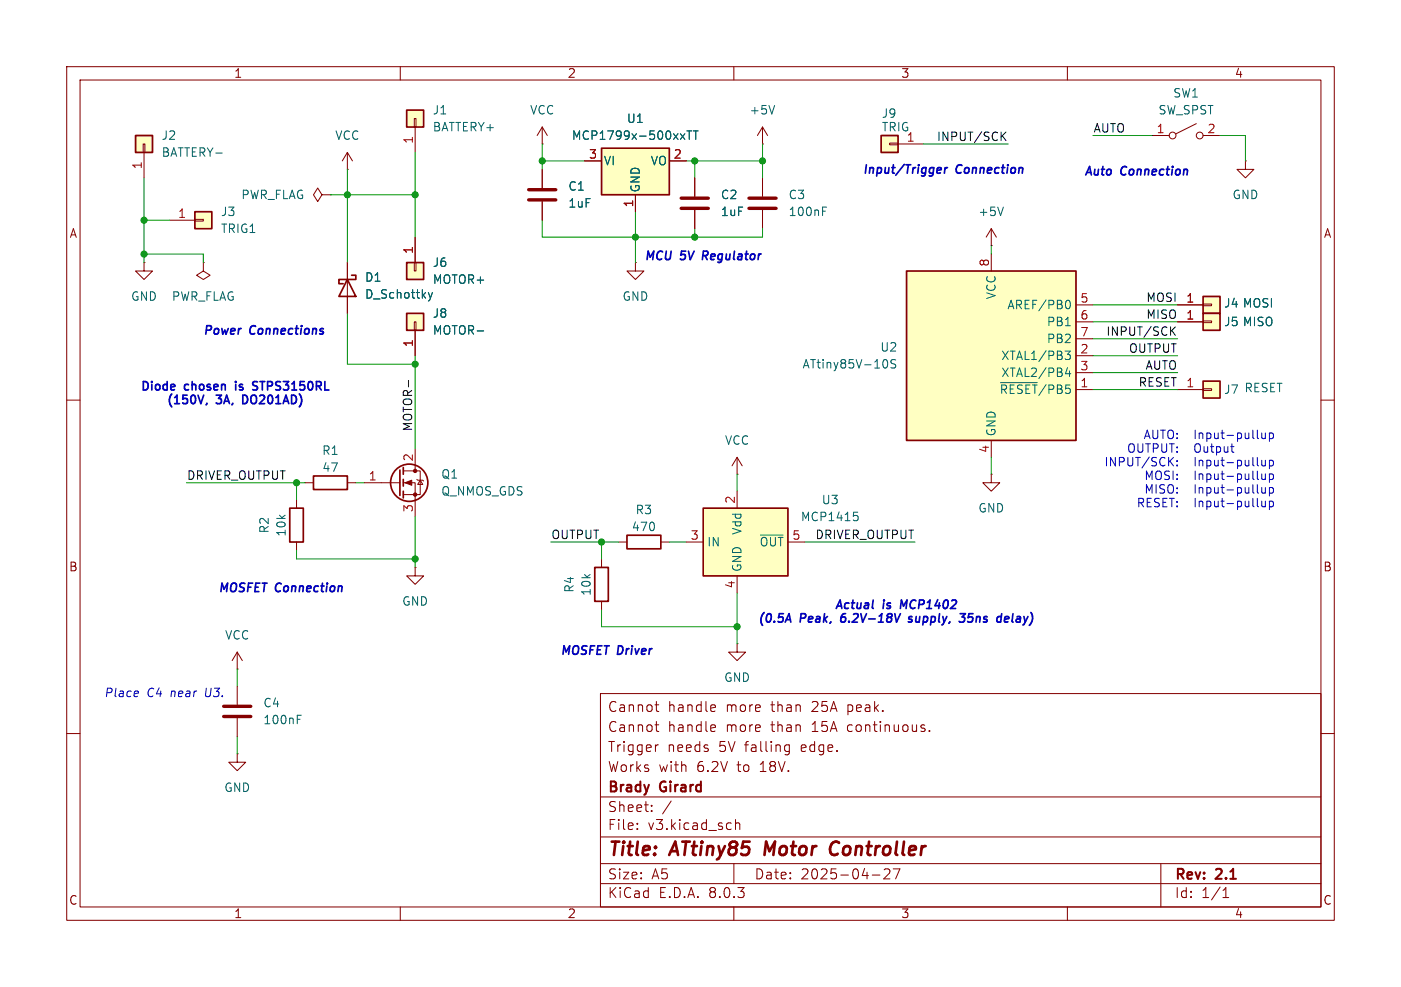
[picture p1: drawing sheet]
<svg xmlns="http://www.w3.org/2000/svg" width="210mm" height="148mm" viewBox="0 0 210 148" stroke-linecap="round" stroke-linejoin="round" font-family="sans-serif">
<g fill="none" stroke="#840000" stroke-width=".15">
<path d="M10 10h190v128h-190zM12 12h186v124h-186zM60 10v2M110 10v2M160 10v2M30.5 39.4v1.2l1 .7-1 .6-1-.6 1-.7M30.5 39.4h.1M10 60h2M198 60h2M10 110h2M90 104h108v32h-108zM90 119.5h108"/>
<path d="M98.2 108.7h.6M98.2 105.7h.6M98.4 109.5l.1 .1 .3 .1M98.4 106.5l.1 .1 .3 .1M98.7 111.7l-.4 .1M106.7 108.7l.5 .1v.2l-.7 .2M106.7 105.7l.5 .1v.2l-.7 .2M107.2 109.6l-.5 .1M107.2 106.6l-.5 .1M117.9 111.7l.4 .1M118.3 111.7v1.2a.41 .41 0 0 1-.5 .3M118.3 112.6l-.4 .1"/>
<path d="M138.6 109.3v.3M139.3 109.5v.2M198 110h2M60 136v2M90 132.5h108M90 129.5h108M90 125.5h108M95.5 124.2v.2M95.5 123.5v.1M97.7 121.5v.2M97.7 120.8v.1M100.6 120.1l-1.3 1.9"/>
<path d="M110 136v2M110 129.5v3M110.3 122.9v1.5M110.3 123.5a.37 .37 0 0 1 .6 .1v.8M130.8 131.2h1.1M132.5 130.4l.3-.1 .5 .1a.41 .41 0 0 1 0 .5l-.8 .9h.9M133.9 130.3h1l-.6 1.5M160 136v2M174 129.5v6.5M183.3 134.6h.9M183.3 133.5l.5-.4v1.5"/>
</g>
<path d="M114.8 126.2l-.2 2M124.4 127.4a.69 .69 0 0 0 .3 .7 .69 .69 0 0 0 .8 0M125.4 126.2a.88 .88 0 0 0-1 .9" fill="none" stroke="#840000" stroke-width=".4"/>
<path d="M90.2 22.2h10.1v7h-10.1z" fill="#ffffc2"/>
<path d="M90.2 22.2h10.1v7h-10.1z" fill="none" stroke="#840000" stroke-width=".25"/>
<path d="M87.6 24.1h2.6M95.2 29.2v2.6M100.3 24.1h2.6M186.7 24.1v1.3h1.3l-1.3 1.3-1.3-1.3h1.3M186.7 24.1h.1" fill="none" stroke="#840000" stroke-width=".15"/>
<path d="M103 19.6h.7M103.3 19.6v1.3M103.9 19.6h.8M104.3 19.6v1.3M102 20.1l.7 .8M102.7 20.1l-.7 .8" fill="none" stroke="#006464" stroke-width=".15"/>
<path d="M61 16.5h2.5v2.6h-2.5z" fill="#ffffc2"/>
<path d="M62.1 17.8h.3v1.3h-.3zM62.2 19.1v3.8M44.4 74.9v1.3M45.7 72.4h1.3M52.1 72.4h1.2M44.4 81.3v1.3" fill="none" stroke="#840000" stroke-width=".15"/>
<path d="M61 16.5h2.5v2.6h-2.5zM43.4 76.2h2.1v5.1h-2.1zM47 71.4h5.1v2h-5.1z" fill="none" stroke="#840000" stroke-width=".25"/>
<path d="M61 39.4h2.5v2.5h-2.5z" fill="#ffffc2"/>
<g fill="none" stroke="#840000" stroke-width=".15">
<path d="M179.3 18.5l-3 1.6M21.6 39.4v1.2h1.3l-1.3 1.3-1.3-1.3h1.3M21.6 39.4h.1M62.1 39.4h.3v1.2h-.3zM62.2 35.6v3.8M172.7 20.3h2.6M180.3 20.3h2.6"/>
<circle cx="175.8" cy="20.3" r=".51"/>
<circle cx="179.8" cy="20.3" r=".51"/>
</g>
<path d="M61 39.4h2.5v2.5h-2.5z" fill="none" stroke="#840000" stroke-width=".25"/>
<path d="M135.9 40.6h25.4v25.4h-25.4z" fill="#ffffc2"/>
<path d="M135.9 40.6h25.4v25.4h-25.4z" fill="none" stroke="#840000" stroke-width=".25"/>
<g fill="none" stroke="#840000" stroke-width=".15">
<path d="M48.3 29.2l-.7-1-.6 1 .6 1 .7-1h1.2M49.5 29.2h.1M52.1 25.4h.1M52.1 22.9l-.8 1.2M52.1 22.9v2.5M52.1 22.9l.7 1.2M81.3 25.4v2.8M81.3 30.2v2.8M104.1 26.7v2.8M104.1 31.5v2.8M148.6 36.8h.1M148.6 34.3v2.5"/>
<path d="M148.6 38.1v2.5M148.6 34.3l-.8 1.3M148.6 34.3l.8 1.3M161.3 58.4h2.5M161.3 53.3h2.5M161.3 55.9h2.5M161.3 45.7h2.5M161.3 48.3h2.5M161.3 50.8h2.5M148.6 66v2.6"/>
</g>
<path d="M150.4 31.1l-.4 1.2M132.5 54l.1-.1a.69 .69 0 0 1 .5 .5 .69 .69 0 0 1-.2 .7h-.4M134.3 54l-.5-.1-.3 .3 .2 .3 .5 .2v.4l-.2 .1-.5-.1M150 57.4h5.5M159.7 52.6h.7l-.4 .5 .4 .2v.5l-.2 .1h-.5M159.9 45.1l.1-.1a.69 .69 0 0 1 .5 .6 .69 .69 0 0 1-.2 .6h-.4M160 55.1l-.3 .9h.8M160.3 55.6v.9" fill="none" stroke="#006464" stroke-width=".15"/>
<path d="M79.2 30h4.1M79.2 28.4h4.1M102.1 31.2h4.1M102.1 29.7h4.1" fill="none" stroke="#840000" stroke-width=".51"/>
<path d="M132.1 20.3h2.5v2.6h-2.5z" fill="#ffffc2"/>
<g fill="none" stroke="#840000" stroke-width=".15">
<path d="M133.3 21.5h1.3v.2h-1.3zM134.6 21.6h3.8M110.5 71.1h.1M110.5 68.6l-.8 1.3M110.5 68.6v2.5M110.5 68.6l.8 1.3M148.6 71.1v1.3h1.3l-1.3 1.3-1.3-1.3h1.3M148.6 71.1h.1M35.6 97.8v2.5M35.6 97.8l-.8 1.3M35.6 97.8l.7 1.3M35.6 100.3h.1"/>
<path d="M35.6 102.9v2.8M35.6 107.7v2.8"/>
</g>
<path d="M132.1 20.3h2.5v2.6h-2.5z" fill="none" stroke="#840000" stroke-width=".25"/>
<path d="M33.5 107.4h4.1M33.5 105.9h4.1" fill="none" stroke="#840000" stroke-width=".51"/>
<path d="M44.6 107.9h.4M44.6 107.3h.6" fill="none" stroke="#006464" stroke-width=".15"/>
<path d="M105.4 76.2h12.7v10.2h-12.7z" fill="#ffffc2"/>
<path d="M52.1 41.9l1.2 2.6h-2.5zM52.7 41.3h.6v.6h-2.5v.6h.6M105.4 76.2h12.7v10.2h-12.7z" fill="none" stroke="#840000" stroke-width=".25"/>
<path d="M52.1 39.4v7.6M110.5 73.7v2.5M102.9 81.3h2.5M110.5 86.4v2.5M118.1 81.3h2.5M35.6 113v1.3h1.2l-1.2 1.3-1.3-1.3h1.3M35.6 113h.1" fill="none" stroke="#840000" stroke-width=".15"/>
<path d="M64.2 43.9l.3 .8M64.5 44.7l-.1 .3-.2 .1M64.8 43.9l-.3 .8M128 76.8h.6M128.1 77.3h.3l.2 .2v.5l-.5 .1M114 80.2h3.4" fill="none" stroke="#006464" stroke-width=".15"/>
<path d="M61 47h2.5v2.5h-2.5z" fill="#ffffc2"/>
<path d="M81.3 19.1l-.8 1.2M81.3 19.1v2.5M81.3 19.1l.7 1.2M81.3 21.6h.1M95.2 39.4v1.2h1.3l-1.3 1.3-1.2-1.3h1.2M95.2 39.4h.1M62.1 48.3h.3v1.2h-.3zM62.2 49.5v3.8" fill="none" stroke="#840000" stroke-width=".15"/>
<path d="M61 47h2.5v2.5h-2.5z" fill="none" stroke="#840000" stroke-width=".25"/>
<path d="M71.5 49.6h1" fill="none" stroke="#006464" stroke-width=".15"/>
<path d="M20.3 20.3h2.6v2.6h-2.6z" fill="#ffffc2"/>
<path d="M21.5 21.6h.2v1.3h-.2zM21.6 22.9v3.8" fill="none" stroke="#840000" stroke-width=".15"/>
<path d="M20.3 20.3h2.6v2.6h-2.6z" fill="none" stroke="#840000" stroke-width=".25"/>
<path d="M29.2 31.8h2.5v2.5h-2.5z" fill="#ffffc2"/>
<g fill="none" stroke="#840000" stroke-width=".15">
<path d="M114.3 19.1l-.8 1.2M114.3 19.1v2.5M114.3 19.1l.8 1.2M25.4 33h3.8M29.2 32.9h1.3v.2h-1.3zM114.3 21.6h.1M54.6 72.4h5.3M60.5 72.4h1.7v5.1M60.5 70.6h2.5v3.6h-2.5M62.2 67.3v3.3M62.5 71.9l.1 .1h.8l.1 .1M63 72l.4 .6h-.8z"/>
<path d="M62.2 85.1v1.3h1.3l-1.3 1.2-1.2-1.2h1.2M62.2 85.1h.1M90.2 83.8v1.3M90.2 90.2v1.2M92.7 81.3h1.3M99.1 81.3h1.2M110.5 96.5v1.3h1.3l-1.3 1.3-1.3-1.3h1.3M110.5 96.5h.1"/>
</g>
<g fill="none" stroke="#840000" stroke-width=".25">
<path d="M29.2 31.8h2.5v2.5h-2.5zM59.9 70.5v3.8M60.5 70.1v1M60.5 71.9v1M60.5 73.7v1M89.2 85.1h2v5.1h-2zM94 80.3h5.1v2h-5.1z"/>
<circle cx="61.3" cy="72.4" r="2.79"/>
</g>
<path d="M116.1 15.8l-.4 1.3" fill="none" stroke="#006464" stroke-width=".15"/>
<g fill="#840000" stroke="#840000" stroke-width=".15">
<path d="M60.7 72.4l1-.4v.8z"/>
<circle cx="62.2" cy="74.2" r=".25"/>
<circle cx="62.2" cy="70.6" r=".25"/>
</g>
<path d="M180.3 57.2h2.6v2.5h-2.6z" fill="#ffffc2"/>
<path d="M114.3 26.7v2.8M114.3 31.5v2.8M176.5 58.4h3.8M180.3 58.3h1.3v.2h-1.3z" fill="none" stroke="#840000" stroke-width=".15"/>
<path d="M180.3 57.2h2.6v2.5h-2.6z" fill="none" stroke="#840000" stroke-width=".25"/>
<path d="M112.3 31.2h4M112.3 29.7h4" fill="none" stroke="#840000" stroke-width=".51"/>
<path d="M123.3 31.7h.4M123.3 31.1h.6" fill="none" stroke="#006464" stroke-width=".15"/>
<path d="M180.3 44.5h2.6v2.5h-2.6z" fill="#ffffc2"/>
<path d="M176.5 45.7h3.8M180.3 45.6h1.3v.2h-1.3z" fill="none" stroke="#840000" stroke-width=".15"/>
<path d="M180.3 44.5h2.6v2.5h-2.6z" fill="none" stroke="#840000" stroke-width=".25"/>
<path d="M180.3 47h2.6v2.5h-2.6z" fill="#ffffc2"/>
<g fill="none" stroke="#840000" stroke-width=".15">
<path d="M52.1 39.4v2.5M62.2 35.6v3.8M81.3 25.4v2.8M81.3 30.2v2.8M87.6 24.1h2.6M95.2 29.2v2.6M100.3 24.1h2.6M104.1 26.7v2.8M104.1 31.5v2.8M52.1 44.5v2.5M62.2 49.5v3.8M176.5 48.3h3.8"/>
<path d="M176.5 45.7h3.8M180.3 48.1h1.3v.3h-1.3z"/>
</g>
<path d="M180.3 47h2.6v2.5h-2.6z" fill="none" stroke="#840000" stroke-width=".25"/>
<path d="M150.8 19.8l-.7 .7M150.2 20.4l.6 .7M61.2 57v1M175.6 49.6l.6 .7M176.2 49l-.7 .7" fill="none" stroke="#0f0f0f" stroke-width=".15"/>
<g fill="none" stroke="#0000c2" stroke-width=".25">
<path d="M140.7 25.1l.4 .1v.2l-.6 .2M141 25.9l-.2 .1M141.7 25.1l-.1 .9M142 25.1l-.2 .1-.2 .2M35.3 57.2v.1M37.9 58.4l.5 .1M38.4 57.2h-.3l-.2 .3 .1 .3 .4 .1M31 60.5l-.1 .2M117.9 92.9h.6M118.3 92l.2 1.3M126.1 92.6v.6M135 92l-.6 1.3"/>
<path d="M136.7 93.1l-.2 .2-.3-.1M136.7 92.5a.31 .31 0 0 0-.5 .2l.2 .2h.3M143.9 92h.8l-.5 .5 .4 .1-.1 .6-.2 .1-.5-.1M150 92.4l.1 .1M150.2 92l-.2 1.3M151.1 92.4l-.4 .1-.1 .6 .1 .2 .4-.1M151.2 92.8l-.6 .1"/>
</g>
<g fill="none" stroke="#0000c2" stroke-width=".15">
<path d="M175.4 69.1l.5 .8M175.9 68.6l-.7 .7M176.4 69.7v.2M176.4 69.1v.1M184.7 66.5v1.1l.3 .2M188.5 65.7l.1 .1M188.5 69.8l.1 .1M188.5 71.8l.1 .1M188.5 73.9l.1 .1M188.5 75.9l.1 .1M189.1 64.9l.1 .8 .3 .1 .2-.1M189.1 69l.1 .8 .3 .1 .2-.2"/>
<path d="M189.1 71.1l.1 .7 .3 .1 .2-.1M189.1 73.1l.1 .8 .3 .1 .2-.2M189.1 75.2l.1 .7 .3 .1 .2-.1M189.7 64.9v.9M189.7 69v.9M189.7 71.1v.8M189.7 73.1v.9M189.7 75.2v.8M190.3 65l.3-.1 .3 .3v.3l-.1 .2h-.5M190.3 64.9v1.3M190.3 69v1.3M190.3 71.1v1.2"/>
<path d="M190.3 73.1v1.3M190.3 75.2v1.2M190.3 69.1l.3-.1 .3 .3v.3l-.1 .2h-.5M190.3 71.1h.3l.3 .2v.4l-.1 .1h-.5M190.3 73.2l.3-.1 .3 .2v.4l-.1 .2h-.5M190.3 75.2h.3l.3 .2v.4l-.1 .1h-.5M20.6 103.6l.1 .1v.2l-.6 .1"/>
</g>
<g fill="none" stroke="#009600" stroke-width=".15">
<path d="M21.6 26.7v12.7M21.6 38.1h8.9v1.3M21.6 33h3.8M49.5 29.2h12.7M52.1 25.4v14M62.2 22.9v12.7M81.3 33v2.6h33v-1.3M81.3 21.6v3.8M81.3 24.1h6.3M95.2 31.8v7.6M102.9 24.1h11.4M104.1 24.1v2.6"/>
<path d="M104.1 34.3v1.3M114.3 21.6v5.1M138.4 21.6h12.7M148.6 36.8v1.3M163.8 20.3h8.9M182.9 20.3h3.8v3.8M52.1 47v7.6h10.1M62.2 53.3v14M163.8 55.9h12.7M163.8 58.4h12.7M163.8 50.8h12.7M163.8 48.3h12.7"/>
<path d="M163.8 45.7h12.7M163.8 53.3h12.7M27.9 72.4h17.8M44.4 72.4v2.5M53.3 72.4h1.3M62.2 77.5v7.6M110.5 71.1v2.6M148.6 68.6v2.5M44.4 82.6v1.2h17.8M82.5 81.3h10.2M90.2 81.3v2.5M90.2 91.4v2.6h20.3"/>
<path d="M100.3 81.3h2.6M110.5 88.9v7.6M120.6 81.3h16.6M35.6 100.3v2.6M35.6 110.5v2.5"/>
</g>
<path d="M103 19.6h.7M103.3 19.6v1.3M103.9 19.6h.8M104.3 19.6v1.3M102 20.1l.7 .8M102.7 20.1l-.7 .8M64.2 43.9l.3 .8M64.5 44.7l-.1 .3-.2 .1M64.8 43.9l-.3 .8M71.5 49.6h1" fill="none" stroke="#006464" stroke-width=".15"/>
<g fill="#009600" stroke="#009600" stroke-width=".15">
<circle cx="62.2" cy="54.6" r=".46"/>
<circle cx="21.6" cy="38.1" r=".46"/>
<circle cx="21.6" cy="33" r=".46"/>
<circle cx="52.1" cy="29.2" r=".46"/>
<circle cx="62.2" cy="29.2" r=".46"/>
<circle cx="104.1" cy="24.1" r=".46"/>
<circle cx="95.2" cy="35.6" r=".46"/>
<circle cx="104.1" cy="35.6" r=".46"/>
<circle cx="81.3" cy="24.1" r=".46"/>
<circle cx="62.2" cy="83.8" r=".46"/>
<circle cx="90.2" cy="81.3" r=".46"/>
<circle cx="110.5" cy="94" r=".46"/>
<circle cx="44.4" cy="72.4" r=".46"/>
<circle cx="114.3" cy="24.1" r=".46"/>
</g>
<g font-size="2.8" fill="#840000">
<text x="91" y="128.9">Title:</text>
<text x="100.7" y="128.9">ATtiny85</text>
<text x="115.5" y="128.9">Motor</text>
<text x="126.1" y="128.9">Controller</text>
</g>
<g font-size="2.1" fill="#840000">
<text x="91" y="107">Cannot</text>
<text x="100.1" y="107">handle</text>
<text x="108.9" y="107">more</text>
<text x="115.8" y="107">than</text>
<text x="122" y="107">25A</text>
<text x="127.4" y="107">peak.</text>
<text x="91" y="113">Trigger</text>
<text x="91" y="110">Cannot</text>
<text x="100" y="113">needs</text>
<text x="100.1" y="110">handle</text>
<text x="107.8" y="113">5V falling</text>
<text x="108.9" y="110">more</text>
<text x="115.8" y="110">than</text>
<text x="120.4" y="113">edge.</text>
<text x="122" y="110">15A</text>
<text x="127.4" y="110">continuous.</text>
<text x="91" y="119.2">Brady</text>
<text x="91" y="116">Works</text>
<text x="98.7" y="116">with</text>
<text x="99" y="119.2">Girard</text>
<text x="104.5" y="116">6.2V</text>
<text x="110.7" y="116">to</text>
<text x="114.2" y="116">18V.</text>
<text x="91" y="124.7">File:</text>
<text x="91" y="122">Sheet:</text>
<text x="97.1" y="124.7">v3.kicad_sch</text>
<text x="91" y="134.9">KiCad</text>
<text x="91" y="132.1">Size:</text>
<text x="97.7" y="132.1">A5</text>
<text x="98.7" y="134.9">E.D.A.</text>
<text x="106.3" y="134.9">8.0.3</text>
<text x="113" y="132.1">Date:</text>
<text x="120" y="132.1">2025-04-27</text>
<text x="176" y="132.3">Rev:</text>
<text x="176" y="134.9">Id:</text>
<text x="180.1" y="134.9">1/1</text>
<text x="182.4" y="132.3">2.1</text>
</g>
<g font-size="1.8" fill="#840000">
<text x="35" y="11.9">1</text>
<text x="85" y="11.9">2</text>
<text x="135" y="11.9">3</text>
<text x="185" y="11.9">4</text>
<text x="10.3" y="35.9">A</text>
<text x="198.4" y="35.9">A</text>
<text x="10.3" y="85.9">B</text>
<text x="198.3" y="85.9">B</text>
<text x="10.3" y="135.9">C</text>
<text x="35" y="137.9">1</text>
<text x="85" y="137.9">2</text>
<text x="135" y="137.9">3</text>
<text x="185" y="137.9">4</text>
<text x="198.3" y="135.9">C</text>
</g>
<g font-size="1.8" fill="#006464">
<text x="64.8" y="17.4">J1</text>
<text x="79.4" y="17.4">VCC</text>
<text x="112.3" y="17.4">+5V</text>
<text x="132.1" y="17.9">J9</text>
<text x="173.6" y="17.4">SW_SPST</text>
<text x="175.8" y="14.8">SW1</text>
<text x="24.1" y="21.2">J2</text>
<text x="24.1" y="23.7">BATTERY-</text>
<text x="50.2" y="21.2">VCC</text>
<text x="64.8" y="19.9">BATTERY+</text>
<text x="85.6" y="21.2">MCP1799x-500xxTT</text>
<text x="93.9" y="18.6">U1</text>
<text x="132.1" y="19.9">TRIG</text>
<text x="135.8" y="21.3">1</text>
<text x="85.1" y="28.8">C1</text>
<text x="90.4" y="25">VI</text>
<text x="96.1" y="29" transform="rotate(-90 96.1 29)">GND</text>
<text x="97.5" y="25">VO</text>
<text x="33" y="32.6">J3</text>
<text x="33" y="35.2">TRIG1</text>
<text x="36.1" y="30.1">PWR_FLAG</text>
<text x="85.1" y="31.3">1uF</text>
<text x="108" y="30.1">C2</text>
<text x="108" y="32.6">1uF</text>
<text x="118.1" y="30.1">C3</text>
<text x="118.1" y="32.6">100nF</text>
<text x="146.6" y="32.6">+5V</text>
<text x="184.7" y="30.1">GND</text>
<text x="64.8" y="40.2">J6</text>
<text x="19.6" y="45.3">GND</text>
<text x="25.7" y="45.3">PWR_FLAG</text>
<text x="54.6" y="42.5">D1</text>
<text x="54.6" y="45">D_Schottky</text>
<text x="64.8" y="47.9">J8</text>
<text x="64.8" y="42.8">MOTOR+</text>
<text x="93.2" y="45.3">GND</text>
<text x="149.5" y="45" transform="rotate(-90 149.5 45)">VCC</text>
<text x="150.9" y="46.6">AREF/PB0</text>
<text x="183.4" y="46.3">J4 MOSI</text>
<text x="64.8" y="50.4">MOTOR-</text>
<text x="131.9" y="52.9">U2</text>
<text x="156.8" y="49.1">PB1</text>
<text x="156.8" y="51.7">PB2</text>
<text x="183.4" y="49.1">J5 MISO</text>
<text x="120.2" y="55.5">ATtiny85V-10S</text>
<text x="149.8" y="59.3">~{RESET}/PB5</text>
<text x="150" y="54.2">XTAL1/PB3</text>
<text x="150" y="56.7">XTAL2/PB4</text>
<text x="183.4" y="59.3">J7 RESET</text>
<text x="149.5" y="65.5" transform="rotate(-90 149.5 65.5)">GND</text>
<text x="48.2" y="68.4">R1</text>
<text x="48.2" y="71">47</text>
<text x="66" y="72">Q1</text>
<text x="108.6" y="66.9">VCC</text>
<text x="66" y="74.5">Q_NMOS_GDS</text>
<text x="95.2" y="77.3">R3</text>
<text x="123.1" y="75.8">U3</text>
<text x="146.6" y="77.1">GND</text>
<text x="40.5" y="80.1" transform="rotate(-90 40.5 80.1)">R2</text>
<text x="43" y="80.6" transform="rotate(-90 43 80.6)">10k</text>
<text x="94.6" y="79.9">470</text>
<text x="105.9" y="82.1">IN</text>
<text x="111.4" y="80.3" transform="rotate(-90 111.4 80.3)">Vdd</text>
<text x="113.8" y="82.1">~{OUT}</text>
<text x="119.9" y="78.4">MCP1415</text>
<text x="86.2" y="89" transform="rotate(-90 86.2 89)">R4</text>
<text x="88.7" y="89.5" transform="rotate(-90 88.7 89.5)">10k</text>
<text x="111.4" y="85.9" transform="rotate(-90 111.4 85.9)">GND</text>
<text x="60.2" y="91">GND</text>
<text x="33.6" y="96.1">VCC</text>
<text x="39.4" y="106.3">C4</text>
<text x="108.5" y="102.5">GND</text>
<text x="39.4" y="108.8">100nF</text>
<text x="33.5" y="119">GND</text>
</g>
<g font-size="1.8" fill="#a90000">
<text x="62" y="21.7" transform="rotate(-90 62 21.7)">1</text>
<text x="88.2" y="23.9">3</text>
<text x="100.9" y="23.9">2</text>
<text x="173.3" y="20.1">1</text>
<text x="180.9" y="20.1">2</text>
<text x="21.3" y="25.5" transform="rotate(-90 21.3 25.5)">1</text>
<text x="26.6" y="32.8">1</text>
<text x="95" y="31.2" transform="rotate(-90 95 31.2)">1</text>
<text x="62" y="38.2" transform="rotate(-90 62 38.2)">1</text>
<text x="148.3" y="40.1" transform="rotate(-90 148.3 40.1)">8</text>
<text x="161.9" y="45.5">5</text>
<text x="177.7" y="45.5">1</text>
<text x="62" y="52.1" transform="rotate(-90 62 52.1)">1</text>
<text x="161.9" y="53.1">2</text>
<text x="161.9" y="48">6</text>
<text x="161.9" y="50.5">7</text>
<text x="177.7" y="48">1</text>
<text x="161.9" y="58.2">1</text>
<text x="161.9" y="55.6">3</text>
<text x="177.7" y="58.2">1</text>
<text x="62" y="69.3" transform="rotate(-90 62 69.3)">2</text>
<text x="148.3" y="68" transform="rotate(-90 148.3 68)">4</text>
<text x="55.2" y="72.1">1</text>
<text x="62" y="76.9" transform="rotate(-90 62 76.9)">3</text>
<text x="110.2" y="75.6" transform="rotate(-90 110.2 75.6)">2</text>
<text x="103.4" y="81">3</text>
<text x="118.7" y="81">5</text>
<text x="110.2" y="88.3" transform="rotate(-90 110.2 88.3)">4</text>
</g>
<g font-size="1.8" fill="#0f0f0f">
<text x="140.3" y="21.2">INPUT/SCK</text>
<text x="163.8" y="20">AUTO</text>
<text x="171.7" y="47.9">MISO</text>
<text x="171.7" y="45.4">MOSI</text>
<text x="165.7" y="50.5">INPUT/SCK</text>
<text x="169.1" y="53">OUTPUT</text>
<text x="170.6" y="58.1">RESET</text>
<text x="171.6" y="55.5">AUTO</text>
<text x="61.9" y="64.8" transform="rotate(-90 61.9 64.8)">MOTOR-</text>
<text x="27.9" y="72">DRIVER_OUTPUT</text>
<text x="82.5" y="80.9">OUTPUT</text>
<text x="122.1" y="80.9">DRIVER_OUTPUT</text>
</g>
<g font-size="1.8" fill="#0000c2">
<text x="129.2" y="26.4">Input/Trigger</text>
<text x="143.3" y="26.4">Connection</text>
<text x="162.4" y="26.7">Auto</text>
<text x="168" y="26.7">Connection</text>
<text x="96.4" y="39.4">MCU</text>
<text x="102" y="39.4">5V</text>
<text x="105.7" y="39.4">Regulator</text>
<text x="30.3" y="50.6">Power</text>
<text x="37.4" y="50.6">Connections</text>
<text x="20.9" y="58.9">Diode</text>
<text x="27.7" y="58.9">chosen</text>
<text x="35.8" y="58.9">is</text>
<text x="38.9" y="58.9">STPS3150RL</text>
<text x="24.8" y="61">(150V,</text>
<text x="32.5" y="61">3A,</text>
<text x="36.9" y="61">DO201AD)</text>
<text x="165.5" y="70.3">INPUT/SCK:</text>
<text x="168.8" y="68.2">OUTPUT:</text>
<text x="171.3" y="66.2">AUTO:</text>
<text x="178.8" y="66.2">Input-pullup</text>
<text x="178.8" y="68.2">Output</text>
<text x="178.8" y="70.3">Input-pullup</text>
<text x="170.3" y="76.4">RESET:</text>
<text x="171.4" y="72.3">MOSI:</text>
<text x="171.4" y="74.4">MISO:</text>
<text x="178.8" y="72.3">Input-pullup</text>
<text x="178.8" y="74.4">Input-pullup</text>
<text x="178.8" y="76.4">Input-pullup</text>
<text x="32.6" y="89.2">MOSFET Connection</text>
<text x="113.5" y="93.7">(0.5A</text>
<text x="119.9" y="93.7">Peak,</text>
<text x="125" y="91.7">Actual</text>
<text x="126.5" y="93.7">6.2V-18V</text>
<text x="132.3" y="91.7">is</text>
<text x="135.4" y="91.7">MCP1402</text>
<text x="137.2" y="93.7">supply,</text>
<text x="145.4" y="93.7">35ns</text>
<text x="151.4" y="93.7">delay)</text>
<text x="83.8" y="98.6">MOSFET Driver</text>
<text x="15.6" y="104.8">Place</text>
<text x="22" y="104.8">C4</text>
<text x="25.6" y="104.8">near</text>
<text x="31" y="104.8">U3.</text>
</g>
</svg>
